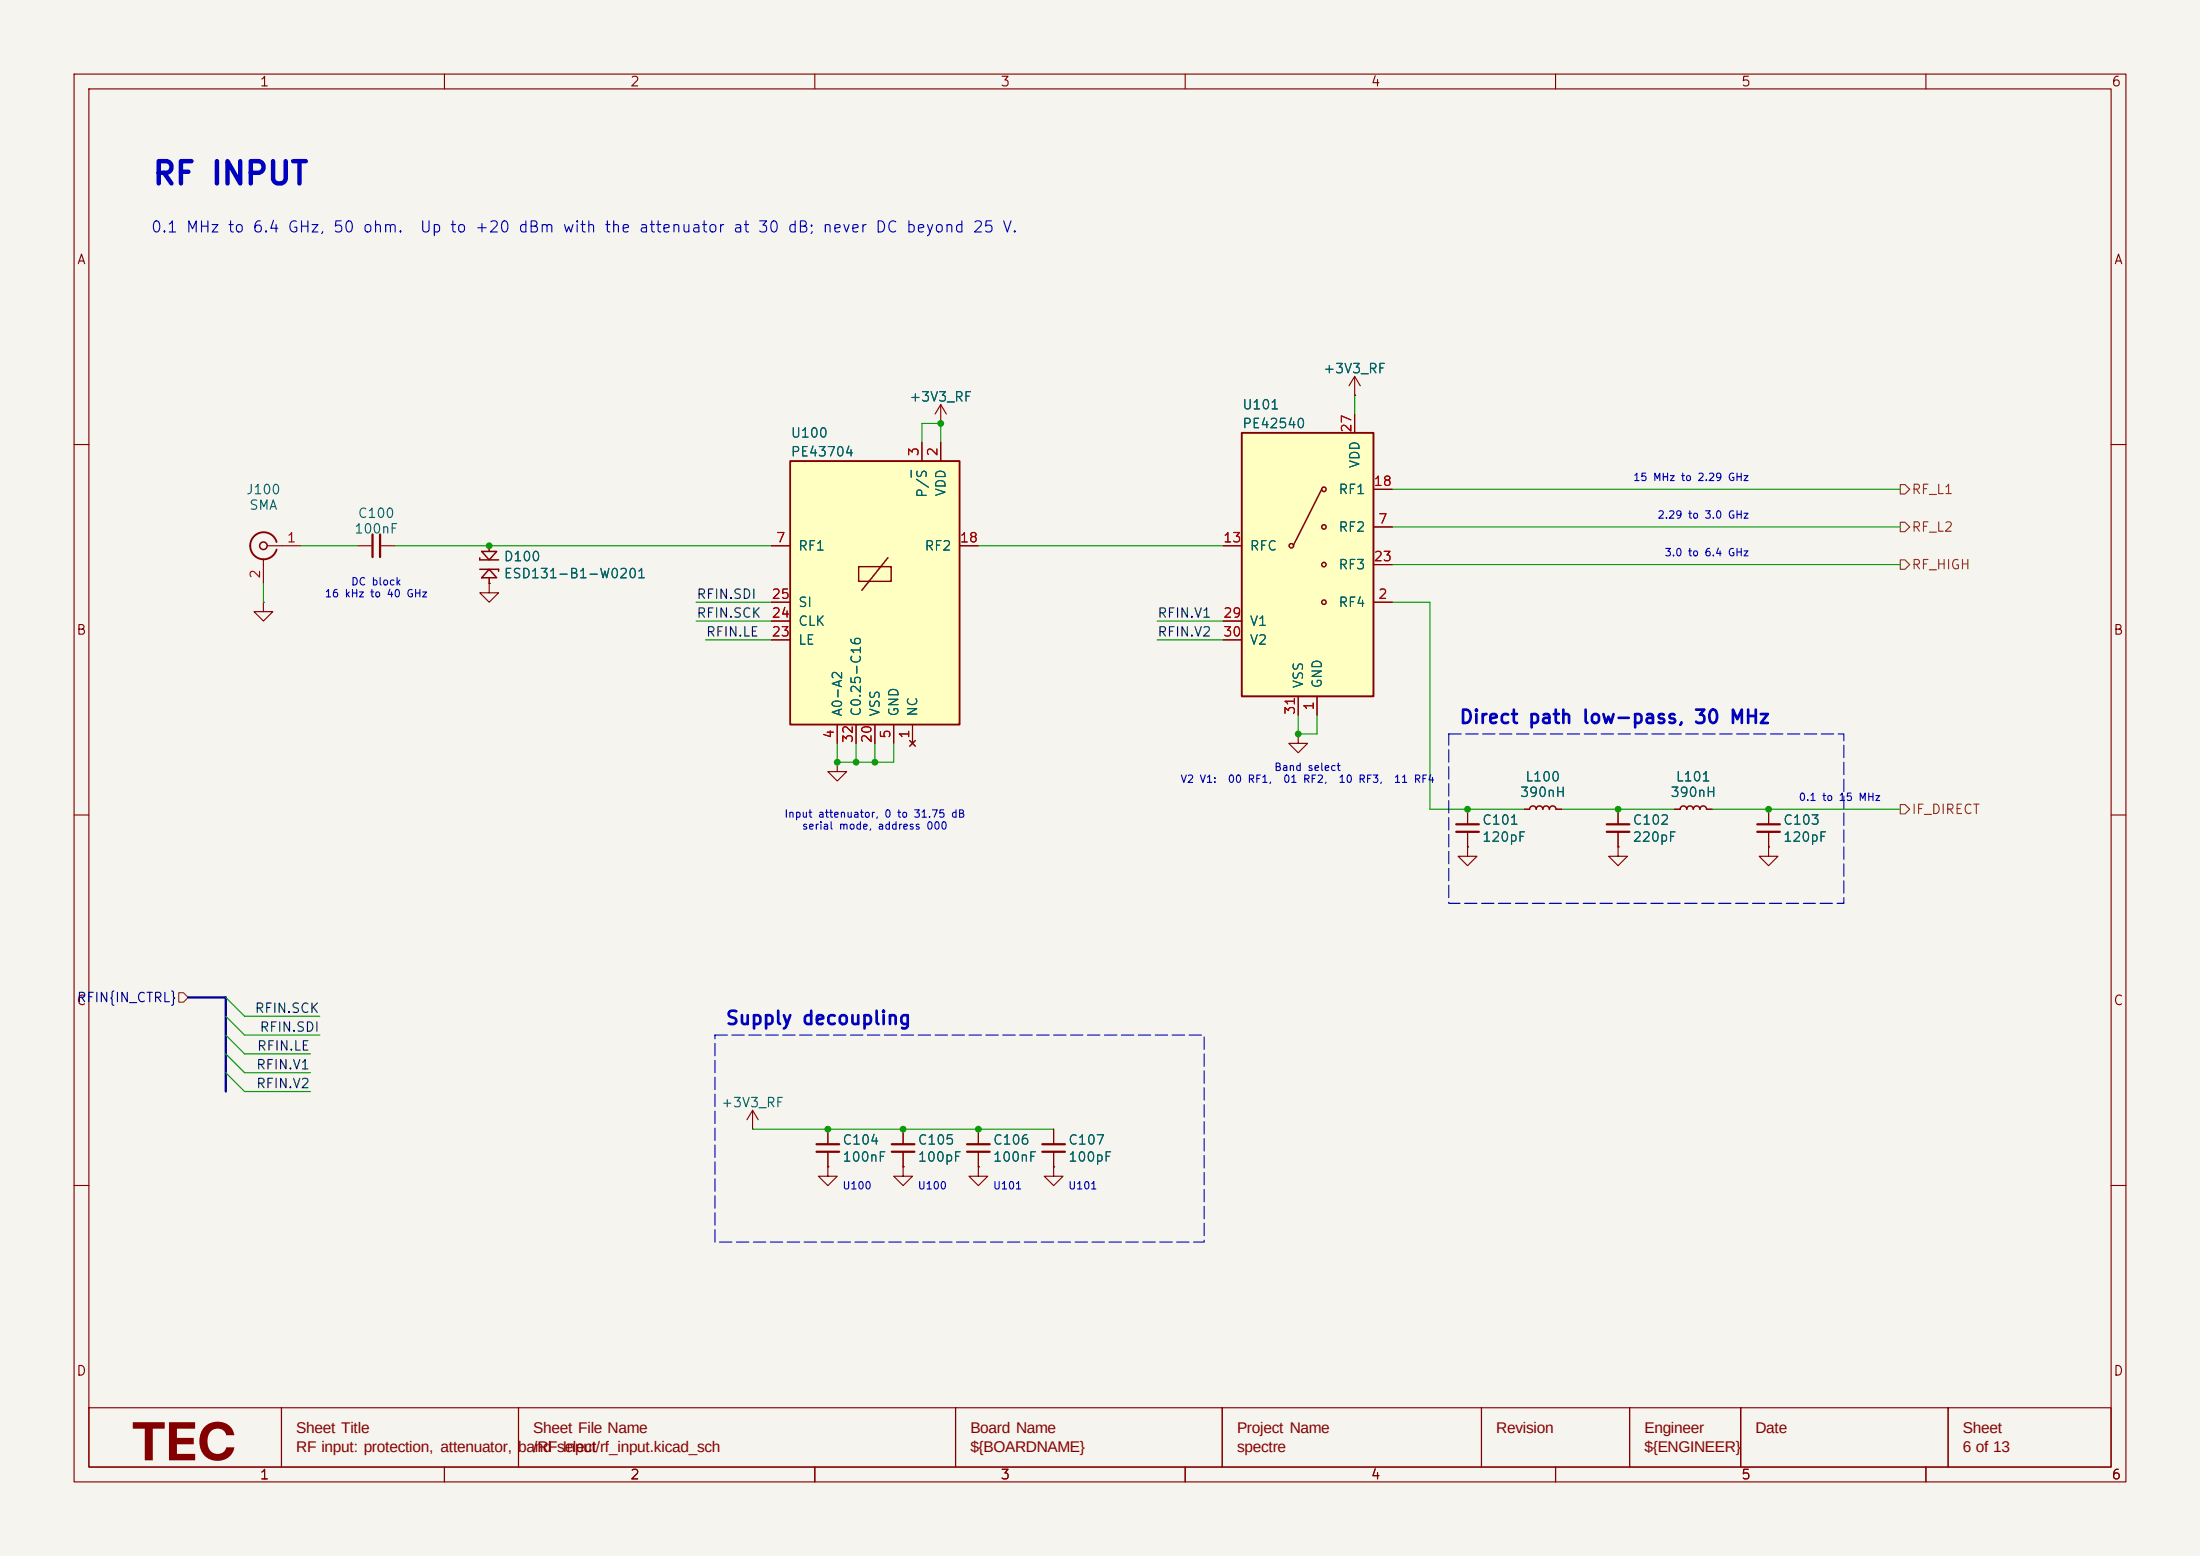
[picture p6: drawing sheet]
<svg xmlns="http://www.w3.org/2000/svg" width="297mm" height="210mm" viewBox="0 0 297 210" stroke-linecap="round" stroke-linejoin="round" font-family="sans-serif">
<path d="M0 0h297v210h-297z" fill="#f5f4ef" stroke="#f5f4ef" stroke-width=".14"/>
<g fill="none" stroke="#840000" stroke-width=".15">
<path d="M10 10h277v190h-277zM12 12h273v186h-273zM60 10v2M110 10v2M160 10v2M210 10v2M260 10v2M182.9 53.3h.1M182.9 50.8l-.8 1.3M182.9 50.8l.7 1.3M182.9 50.8v2.5M10 60h2"/>
<path d="M285 60h2M10 110h2M285 110h2M111.8 157.5v1.3h1.2l-1.2 1.2-1.3-1.2h1.3M111.8 157.5h.1M121.9 157.5v1.3h1.3l-1.3 1.2-1.3-1.2h1.3M121.9 157.5h.1M121.9 152.4v2M121.9 155.4v2.1M132.1 152.4v2M132.1 155.4v2.1M142.2 157.5v1.3h1.3l-1.3 1.2-1.2-1.2h1.2"/>
<path d="M142.2 157.5h.1M142.2 152.4v2M142.2 155.4v2.1M10 160h2M285 160h2M12 190h26v8h-26zM38 190h32v8h-32zM60 198v2M70 190h59v8h-59zM110 198v2M129 190h36v8h-36zM160 198v2"/>
<path d="M165 190h35v8h-35zM200 190h20v8h-20zM210 198v2M220 190h15v8h-15zM235 190h28v8h-28zM260 198v2M263 190h22v8h-22z"/>
</g>
<path d="M120.4 154.4h3M120.4 155.4h3M130.6 154.4h3M130.6 155.4h3M140.7 154.4h3.1M140.7 155.4h3.1" fill="none" stroke="#840000" stroke-width=".3"/>
<path d="M106.7 62.2h22.8v35.6h-22.8z" fill="#ffffc2"/>
<path d="M37.3 73.2a1.81 1.81 0 0 0-2.8-1 1.81 1.81 0 0 0 0 2.9 1.81 1.81 0 0 0 2.8-.9M106.7 62.2h22.8v35.6h-22.8z" fill="none" stroke="#840000" stroke-width=".25"/>
<g fill="none" stroke="#840000" stroke-width=".2">
<path d="M64.8 75.3v.3h2.5M64.8 76.8h2.5v.3M65 74.4h2.1l-1.1 1.2zM66 76.8l1.1 1.2h-2.1zM115.9 76.5h4.4v2h-4.4zM119.9 75.3l-3.6 4.4M206.5 109.2a.44 .44 0 0 1 .4-.4 .44 .44 0 0 1 .5 .4 .44 .44 0 0 1 .4-.4 .44 .44 0 0 1 .5 .4 .44 .44 0 0 1 .4-.4 .44 .44 0 0 1 .5 .4 .44 .44 0 0 1 .4-.4 .44 .44 0 0 1 .5 .4M226.8 109.2a.44 .44 0 0 1 .5-.4 .44 .44 0 0 1 .4 .4 .44 .44 0 0 1 .5-.4 .44 .44 0 0 1 .4 .4 .44 .44 0 0 1 .4-.4 .44 .44 0 0 1 .5 .4 .44 .44 0 0 1 .4-.4 .44 .44 0 0 1 .5 .4"/>
<circle cx="35.6" cy="73.7" r=".51"/>
</g>
<g fill="none" stroke="#840000" stroke-width=".15">
<path d="M124.5 59.7v2.5M127 57.2h.1M127 54.6v2.6M127 59.7v2.5M127 54.6l-.8 1.3M127 54.6l.8 1.3M35.6 75.4v3.3M36.1 73.7h4.5M48.3 73.7h2M51.3 73.7h2M66 78.7v1.3h1.3l-1.3 1.3-1.2-1.3h1.2M66 78.7h.1"/>
<path d="M66 73.7v.7M66 78v.7M104.1 73.7h2.6M129.5 73.7h2.6M35.6 81.3v1.3h1.2l-1.2 1.2-1.3-1.2h1.3M35.6 81.3h.1M104.1 86.4h2.6M104.1 83.8h2.6M104.1 81.3h2.6M113 97.8v2.5M115.6 97.8v2.5M118.1 97.8v2.5"/>
<path d="M120.6 97.8v2.5M122.8 99.9l.8 .8M123.2 97.8v2.5M123.6 99.9l-.8 .8M175.3 99.1v1.2h1.2l-1.2 1.3-1.3-1.3h1.3M175.3 99.1h.1M113 102.9v1.2h1.3l-1.3 1.3-1.2-1.3h1.2M113 102.9h.1M198.1 114.3v1.3h1.3l-1.3 1.2-1.3-1.2h1.3M198.1 114.3h.1M198.1 109.2v2.1M198.1 112.3v2"/>
<path d="M205.7 109.2h.8M210.1 109.2h.7M218.4 114.3v1.3h1.3l-1.3 1.2-1.2-1.2h1.2M218.4 114.3h.1M218.4 109.2v2.1M218.4 112.3v2M226.1 109.2h.7M230.4 109.2h.7M238.8 114.3v1.3h1.2l-1.2 1.2-1.3-1.2h1.3M238.8 114.3h.1M238.8 109.2v2.1M238.8 112.3v2"/>
<path d="M101.6 152.4h.1M101.6 149.9l-.8 1.2M101.6 149.9l.8 1.2M101.6 149.9v2.5M111.8 152.4v2M111.8 155.4v2.1M132.1 157.5v1.3h1.2l-1.2 1.2-1.3-1.2h1.3M132.1 157.5h.1"/>
</g>
<path d="M123 63.5v.9" fill="none" stroke="#006464" stroke-width=".15"/>
<path d="M50.3 72.1v3.1M51.3 72.1v3.1M196.6 111.3h3M196.6 112.3h3M216.9 111.3h3.1M216.9 112.3h3.1M237.2 111.3h3.1M237.2 112.3h3.1M110.2 154.4h3.1M110.2 155.4h3.1" fill="none" stroke="#840000" stroke-width=".3"/>
<path d="M167.6 58.4h17.8v35.6h-17.8z" fill="#ffffc2"/>
<path d="M167.6 58.4h17.8v35.6h-17.8z" fill="none" stroke="#840000" stroke-width=".25"/>
<g fill="none" stroke="#840000" stroke-width=".2">
<path d="M178.4 66l-3.8 7.6"/>
<circle cx="174.3" cy="73.7" r=".3"/>
<circle cx="178.7" cy="71.1" r=".3"/>
<circle cx="178.7" cy="76.2" r=".3"/>
<circle cx="178.7" cy="66" r=".3"/>
<circle cx="178.7" cy="81.3" r=".3"/>
</g>
<g fill="none" stroke="#840000" stroke-width=".15">
<path d="M124.5 59.7v2.5M127 57.2h.1M127 59.7v2.5M182.9 53.3h.1M182.9 55.9v2.5M66 78.7h.1M66 73.7v.7M66 78v.7M104.1 73.7h2.6M129.5 73.7h2.6M165.1 73.7h2.5M185.4 71.1h2.6"/>
<path d="M185.4 66h2.6M185.4 76.2h2.6M104.1 81.3h2.6M104.1 83.8h2.6M104.1 86.4h2.6M113 97.8v2.5M115.6 97.8v2.5M118.1 97.8v2.5M120.6 97.8v2.5M122.8 99.9l.8 .8M123.2 97.8v2.5M123.6 99.9l-.8 .8"/>
<path d="M165.1 83.8h2.5M165.1 86.4h2.5M175.3 94v2.5M177.8 94v2.5M185.4 81.3h2.6M198.1 114.3h.1M198.1 109.2v2.1M198.1 112.3v2M205.7 109.2h.8M210.1 109.2h.7M218.4 114.3h.1M218.4 109.2v2.1"/>
<path d="M218.4 112.3v2M226.1 109.2h.7M230.4 109.2h.7M238.8 114.3h.1M238.8 109.2v2.1M238.8 112.3v2M111.8 157.5h.1M111.8 152.4v2M111.8 155.4v2.1M121.9 157.5h.1M121.9 152.4v2M121.9 155.4v2.1"/>
<path d="M132.1 157.5h.1M132.1 152.4v2M132.1 155.4v2.1M142.2 157.5h.1M142.2 152.4v2M142.2 155.4v2.1"/>
</g>
<path d="M256.5 65.4h.7l.6 .6-.6 .7h-.7zM256.5 70.5h.7l.6 .6-.6 .7h-.7zM256.5 75.6h.7l.6 .6-.6 .6h-.7zM256.5 108.6h.7l.6 .6-.6 .7h-.7zM24.1 134h.7l.6 .6-.6 .7h-.7z" fill="none" stroke="#725600" stroke-width=".15"/>
<path d="M25.4 134.6h5.1v12.7" fill="none" stroke="#000084" stroke-width=".3"/>
<g fill="none" stroke="#009600" stroke-width=".15">
<path d="M124.5 59.7v-2.5h2.5v2.5M182.9 53.3v2.6M35.6 78.7v2.6M40.6 73.7h7.7M53.3 73.7h50.8M132.1 73.7h33M188 66h68.5M188 71.1h68.5M188 76.2h68.5M94 83.8h10.1M94 81.3h10.1M95.2 86.4h8.9"/>
<path d="M156.2 86.4h8.9M156.2 83.8h8.9M175.3 96.5v2.6h2.5v-2.6M188 81.3h5v27.9h12.7M113 100.3v2.6h7.6v-2.6M115.6 100.3v2.6M118.1 100.3v2.6M210.8 109.2h15.3M231.1 109.2h25.4M30.5 139.7l2.5 2.5h8.9M30.5 137.2l2.5 2.5h10.2M30.5 134.6l2.5 2.6h10.2"/>
<path d="M30.5 144.8l2.5 2.5h8.9M30.5 142.2l2.5 2.6h8.9M101.6 152.4h40.6"/>
</g>
<path d="M195.6 99.1h53.3v22.8h-53.3zM96.5 139.7h66.1v27.9h-66.1z" fill="none" stroke="#0000c2" stroke-width=".15" stroke-dasharray="1.7 .6"/>
<path d="M123 63.5v.9" fill="none" stroke="#006464" stroke-width=".15"/>
<g fill="#009600">
<circle cx="127" cy="57.2" r=".46"/>
<circle cx="132.1" cy="152.4" r=".46"/>
<circle cx="175.3" cy="99.1" r=".46"/>
<circle cx="198.1" cy="109.2" r=".46"/>
<circle cx="115.6" cy="102.9" r=".46"/>
<circle cx="118.1" cy="102.9" r=".46"/>
<circle cx="113" cy="102.9" r=".46"/>
<circle cx="66" cy="73.7" r=".46"/>
<circle cx="111.8" cy="152.4" r=".46"/>
<circle cx="121.9" cy="152.4" r=".46"/>
<circle cx="238.8" cy="109.2" r=".46"/>
<circle cx="218.4" cy="109.2" r=".46"/>
</g>
<text font-size="7.1" fill="#840000" x="17.7" y="197.1">TEC</text>
<text font-size="3" fill="#0000c2" x="20.4" y="25.7">RF INPUT</text>
<g font-size="2.1" fill="#840000">
<text x="40" y="193.4">Sheet Title</text>
<text x="40" y="195.9">RF input: protection, attenuator, band</text>
<text x="72" y="193.4">Sheet File Name</text>
<text x="72" y="195.9">/RFselect</text>
<text x="76" y="195.9">Input/rf_input.kicad_sch</text>
<text x="131" y="193.4">Board Name</text>
<text x="131" y="195.9">${BOARDNAME}</text>
<text x="167" y="193.4">Project Name</text>
<text x="167" y="195.9">spectre</text>
<text x="202" y="193.4">Revision</text>
<text x="222" y="193.4">Engineer</text>
<text x="222" y="195.9">${ENGINEER}</text>
<text x="237" y="193.4">Date</text>
<text x="265" y="193.4">Sheet</text>
<text x="265" y="195.9">6 of 13</text>
</g>
<g font-size="1.8" fill="#0000c2">
<text x="196.9" y="98.1">Direct path low-pass, 30 MHz</text>
<text x="97.8" y="138.8">Supply decoupling</text>
</g>
<g font-size="1.5" fill="#0000c2">
<text x="20.3" y="31.8">0.1 MHz to 6.4 GHz, 50 ohm.</text>
<text x="56.6" y="31.8">Up to +20 dBm with the attenuator at 30 dB; never DC beyond 25 V.</text>
</g>
<g font-size="1.3" fill="#840000">
<text x="35" y="12">1</text>
<text x="85" y="12">2</text>
<text x="135" y="12">3</text>
<text x="185" y="12">4</text>
<text x="235" y="12">5</text>
<text x="285" y="12">6</text>
<text x="10.3" y="36">A</text>
<text x="285.3" y="36">A</text>
<text x="10.2" y="86">B</text>
<text x="285.2" y="86">B</text>
<text x="10.2" y="136">C</text>
<text x="285.2" y="136">C</text>
<text x="10.2" y="186">D</text>
<text x="285.2" y="186">D</text>
<text x="35" y="200">1</text>
<text x="85" y="200">2</text>
<text x="135" y="200">3</text>
<text x="185" y="200">4</text>
<text x="235" y="200">5</text>
<text x="285" y="200">6</text>
</g>
<g font-size="1.3" fill="#006464">
<text x="178.5" y="50.7">+3V3_RF</text>
<text x="106.7" y="59.4">U100</text>
<text x="122.7" y="54.5">+3V3_RF</text>
<text x="167.6" y="55.6">U101</text>
<text x="167.6" y="58.1">PE42540</text>
<text x="106.7" y="61.9">PE43704</text>
<text x="183.8" y="63.3" transform="rotate(-90 183.8 63.3)">VDD</text>
<text x="33.1" y="67">J100</text>
<text x="33.6" y="69.1">SMA</text>
<text x="48.2" y="70.2">C100</text>
<text x="125.4" y="67.3" transform="rotate(-90 125.4 67.3)">P/S</text>
<text x="128" y="67.1" transform="rotate(-90 128 67.1)">VDD</text>
<text x="180.6" y="67">RF1</text>
<text x="47.7" y="72.3">100nF</text>
<text x="67.9" y="76.1">D100</text>
<text x="107.7" y="74.6">RF1</text>
<text x="124.7" y="74.6">RF2</text>
<text x="168.6" y="74.6">RFC</text>
<text x="180.6" y="72.1">RF2</text>
<text x="180.6" y="77.2">RF3</text>
<text x="67.9" y="78.4">ESD131-B1-W0201</text>
<text x="107.7" y="82.2">SI</text>
<text x="180.6" y="82.2">RF4</text>
<text x="107.7" y="87.3">LE</text>
<text x="107.7" y="84.8">CLK</text>
<text x="168.6" y="84.8">V1</text>
<text x="168.6" y="87.3">V2</text>
<text x="176.2" y="93" transform="rotate(-90 176.2 93)">VSS</text>
<text x="178.8" y="93" transform="rotate(-90 178.8 93)">GND</text>
<text x="114" y="96.8" transform="rotate(-90 114 96.8)">A0-A2</text>
<text x="116.5" y="96.8" transform="rotate(-90 116.5 96.8)">C0.25-C16</text>
<text x="119.1" y="96.8" transform="rotate(-90 119.1 96.8)">VSS</text>
<text x="121.6" y="96.8" transform="rotate(-90 121.6 96.8)">GND</text>
<text x="124.2" y="96.8" transform="rotate(-90 124.2 96.8)">NC</text>
<text x="205.1" y="107.9">390nH</text>
<text x="205.8" y="105.8">L100</text>
<text x="225.4" y="107.9">390nH</text>
<text x="226.1" y="105.8">L101</text>
<text x="200" y="111.6">C101</text>
<text x="200" y="113.9">120pF</text>
<text x="220.3" y="111.6">C102</text>
<text x="220.3" y="113.9">220pF</text>
<text x="240.6" y="111.6">C103</text>
<text x="240.6" y="113.9">120pF</text>
<text x="97.3" y="149.8">+3V3_RF</text>
<text x="113.6" y="154.8">C104</text>
<text x="123.8" y="154.8">C105</text>
<text x="134" y="154.8">C106</text>
<text x="144.1" y="154.8">C107</text>
<text x="113.6" y="157.1">100nF</text>
<text x="123.8" y="157.1">100pF</text>
<text x="134" y="157.1">100nF</text>
<text x="144.1" y="157.1">100pF</text>
</g>
<g font-size="1.3" fill="#a90000">
<text x="182.7" y="58.5" transform="rotate(-90 182.7 58.5)">27</text>
<text x="124.3" y="61.7" transform="rotate(-90 124.3 61.7)">3</text>
<text x="126.9" y="61.7" transform="rotate(-90 126.9 61.7)">2</text>
<text x="185.4" y="65.9">18</text>
<text x="186" y="71">7</text>
<text x="38.6" y="73.5">1</text>
<text x="104.7" y="73.5">7</text>
<text x="129.5" y="73.5">18</text>
<text x="165" y="73.5">13</text>
<text x="185.4" y="76.1">23</text>
<text x="35.4" y="78.2" transform="rotate(-90 35.4 78.2)">2</text>
<text x="104.1" y="83.7">24</text>
<text x="104.1" y="81.1">25</text>
<text x="165" y="83.7">29</text>
<text x="186" y="81.1">2</text>
<text x="104.1" y="86.2">23</text>
<text x="165" y="86.2">30</text>
<text x="177.7" y="96" transform="rotate(-90 177.7 96)">1</text>
<text x="112.9" y="99.8" transform="rotate(-90 112.9 99.8)">4</text>
<text x="115.4" y="100.4" transform="rotate(-90 115.4 100.4)">32</text>
<text x="118" y="100.4" transform="rotate(-90 118 100.4)">20</text>
<text x="120.5" y="99.8" transform="rotate(-90 120.5 99.8)">5</text>
<text x="123.1" y="99.8" transform="rotate(-90 123.1 99.8)">1</text>
<text x="175.1" y="96.6" transform="rotate(-90 175.1 96.6)">31</text>
</g>
<g font-size="1.3" fill="#725600">
<text x="258" y="67">RF_L1</text>
<text x="258" y="72.1">RF_L2</text>
<text x="258" y="77.2">RF_HIGH</text>
<text x="258" y="110.2">IF_DIRECT</text>
</g>
<g font-size="1.3" fill="#0f0f0f">
<text x="94" y="81.2">RFIN.SDI</text>
<text x="94" y="83.7">RFIN.SCK</text>
<text x="156.2" y="83.7">RFIN.V1</text>
<text x="95.2" y="86.2">RFIN.LE</text>
<text x="156.2" y="86.2">RFIN.V2</text>
<text x="34.3" y="137">RFIN.SCK</text>
<text x="34.6" y="142.1">RFIN.LE</text>
<text x="35" y="139.6">RFIN.SDI</text>
<text x="34.5" y="144.7">RFIN.V1</text>
<text x="34.5" y="147.2">RFIN.V2</text>
</g>
<text font-size="1.3" fill="#000084" x="10.3" y="135.6">RFIN{IN_CTRL}</text>
<g font-size="1" fill="#0000c2">
<text x="220.4" y="65.2">15 MHz to 2.29 GHz</text>
<text x="223.7" y="70.2">2.29 to 3.0 GHz</text>
<text x="224.6" y="75.3">3.0 to 6.4 GHz</text>
<text x="43.8" y="80.9">16 kHz to 40 GHz</text>
<text x="47.3" y="79.3">DC block</text>
<text x="159.3" y="105.9">V2 V1:</text>
<text x="165.7" y="105.9">00 RF1,</text>
<text x="172" y="104.3">Band select</text>
<text x="173.1" y="105.9">01 RF2,</text>
<text x="180.6" y="105.9">10 RF3,</text>
<text x="188.1" y="105.9">11 RF4</text>
<text x="105.8" y="110.6">Input attenuator, 0 to 31.75 dB</text>
<text x="108.2" y="112.2">serial mode, address 000</text>
<text x="242.8" y="108.3">0.1 to 15 MHz</text>
<text x="113.7" y="160.8">U100</text>
<text x="123.8" y="160.8">U100</text>
<text x="134" y="160.8">U101</text>
<text x="144.1" y="160.8">U101</text>
</g>
</svg>
